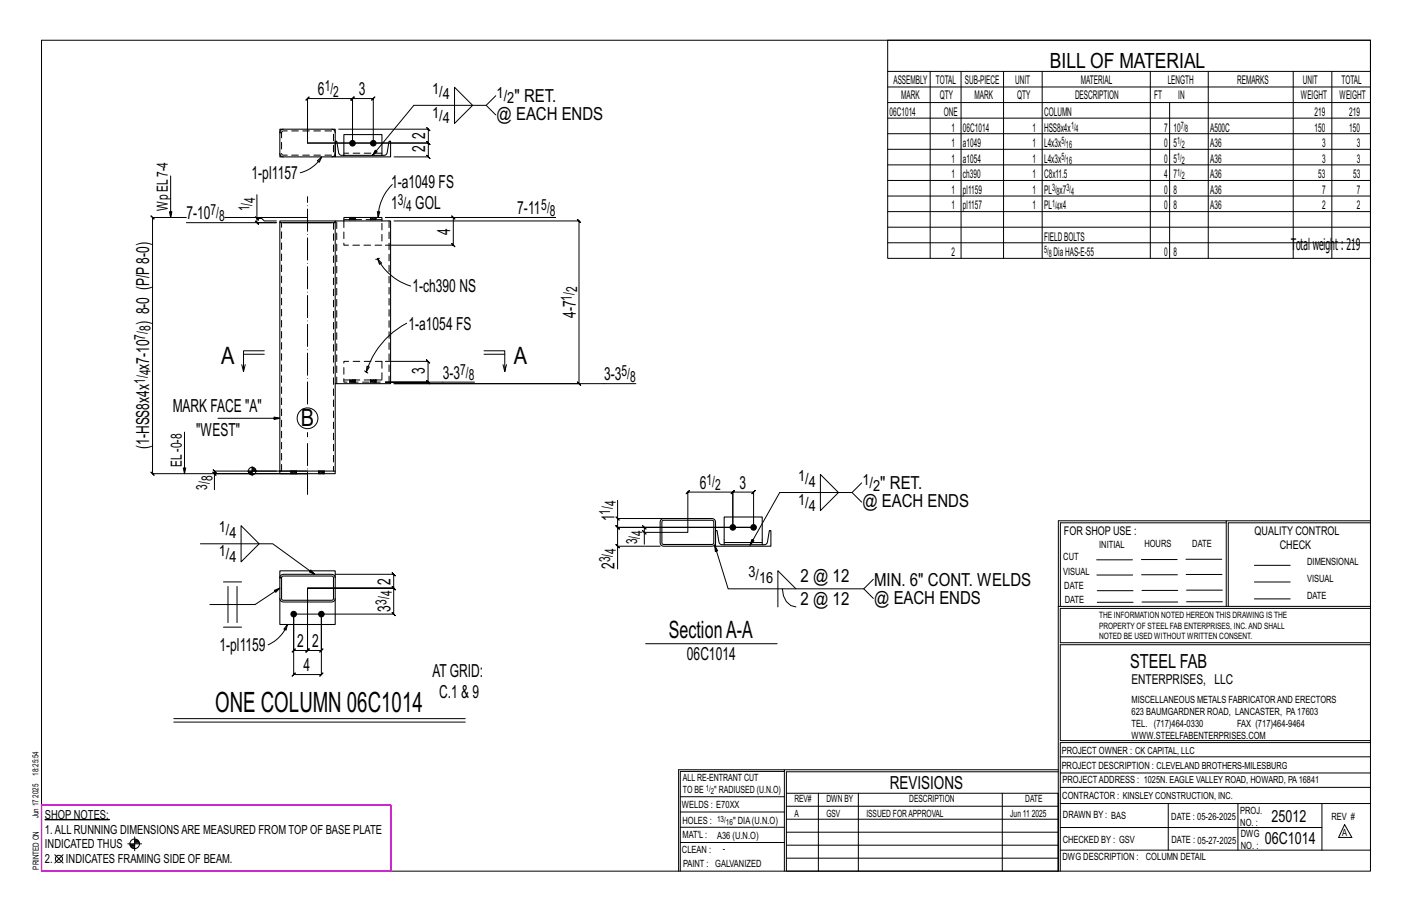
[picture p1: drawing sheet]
<svg xmlns="http://www.w3.org/2000/svg" width="432mm" height="279mm" viewBox="0 0 432 279" stroke-linecap="round" stroke-linejoin="round" font-family="sans-serif">
<g fill="#000" stroke="#000" stroke-width=".31">
<path d="M13.8 250.5l19.6 .1z"/>
<circle cx="107.8" cy="43.8" r=".86"/>
<circle cx="114.2" cy="43.8" r=".86"/>
<circle cx="224.1" cy="161.2" r=".86"/>
<circle cx="230.5" cy="161.2" r=".86"/>
<circle cx="89.8" cy="187.7" r=".86"/>
<circle cx="98.3" cy="187.7" r=".86"/>
</g>
<g fill="none" stroke="#000" stroke-width=".31">
<path d="M12.7 12.3h406.4v254h-406.4zM271.5 12.3h147.6v66.7h-147.6zM103.6 39.5h27.4l-.5-.5 1 1-.5-.5v4.2l-.5-.5 1 1-.5-.5h-37M139 26.7l5.5 5.5-5.5 5.5zM148.7 32.2l2.9 2.9M151.6 29.3l-2.9 2.9h-22.1l-12.7 15.3 .9-1.6 .5 .5-1.4 1.1M271.5 21.8h147.6M271.5 26.6h147.6M271.5 31.4h147.6M271.5 36.1h147.6M284.5 21.8v57.2M293.9 21.8v57.2"/>
<path d="M306.9 21.8v57.2M318.7 21.8v57.2M351.8 21.8v57.2M357.7 31.4v47.6M369.5 21.8v57.2M395.5 21.8v57.2M407.3 21.8v57.2M52.2 53.8v12.7l-.4-1.8h.8l-.4 1.8M78.6 59.5v7.3h1.5l.7 .7h3.7M94 43.7h37l-.5-.5 1 1-.5-.5v4.3l-.5-.5 1 1-.5-.5h-10.5M94 43.7v-13.6l-.5 .5 1-1-.5 .5h13.8l-.5 .5 1-1-.5 .5v13.7v-13.7l-.5 .5 1-1-.5 .5h6.4l-.5 .5 1-1-.5 .5v13.7M97 49.2l1.4-1.2-.7 1.6z"/>
<path d="M98.4 48a10.7 10.7 0 0 1-6.6 4.8M120 56.4a14.3 14.3 0 0 0-4.4 10.1M271.5 40.9h147.6M271.5 45.6h147.6M271.5 50.4h147.6M271.5 55.2h147.6M271.5 59.9h147.6M57 66.5h-10.4l-.5-.5 1 1-.5-.5v78.3l-.5-.5 1 1-.5-.5h47.4h-28.4v4.9M68.7 66.5h25.3M78.1 66.3l1 1zM78.6 66.8v1.3l-.5-.5 1 1-.5-.5h5.9h-27.5M115.4 64.7l.7 .1-.5 1.7z"/>
<path d="M115.5 79.1l1.2 1.3-.7 .4zM115.5 79.1a17.1 17.1 0 0 0 10.1 8.3M115.5 79.1l-.6 .1M116 79l-.5 .1M120.5 67.5h56.6l-.5-.5 1 1-.5-.5v49.8l-.5-.5 1 1-.5-.5h-56.6h73.9M158.2 66.5h11.7h-52h20.7l-.5-.5 1 1-.5-.5v8.4l-.5-.5 1 1-.5-.5h-20.7M271.5 64.7h147.6M271.5 69.5h147.6M271.5 74.2h147.6M124.4 98.8a25.3 25.3 0 0 0-12.4 14.9M73.9 111.5l.6 2.1M74.5 108.3h6.3"/>
<path d="M80.8 107.2h-6.3v6.4l.5-2.1M111.5 113.4l.5 .3M112 113.7l.5 .4M112.2 111.9l.7 .3-.9 1.5zM117.9 110.5h13l-.5-.5 1 1-.5-.5v6.3l-.5-.5 1 1-.5-.5h-13h27.2M148 107.2h6.4v6.4l.5-2.1M148 108.3h6.4M153.8 111.5l.6 2.1M56.4 132.1v12.7l-.4-1.8h.8l-.4 1.8M66.7 127.9h18.9l-1.8 .3v-.7l1.8 .4M65.1 144.3l1 1zM75.7 144h8.8"/>
<path d="M76 144.2h1.1M76 144.4h1.1M76.1 144.6h1M76.3 144.9h.8M76.6 145.1h.5M77.1 142.6v2.8M77.1 143.8h1.2M77.1 143.6h1.1M77.1 143.4h1M77.1 143.2h.8M77.1 142.9h.5M94 144h-28.4l-.5-.5 1 1-.5-.5v.8"/>
<path d="M188.4 158l1 1zM188.9 158.5v2.7l-.5-.5 1 1-.5-.5h41.6h-41.6l-.5-.5 1 1-.5-.5v5.8M188.9 152.9v5.6h27.8M250.9 145l5.5 5.6-5.5 5.5zM260.6 150.6l2.9 2.9M263.5 147.6l-2.9 3h-22.2l-9 16 .5-1.7 .7 .4-1.2 1.3M375 159.8h-50.7v25.6M375 159.2h-51.3l-.1 107.1M419.1 159.2h-44.1v26.2M419.1 159.8h-43.5v25.6M61.3 166.2h22.1l12.8 9.4-1.6-.8 .4-.6 1.2 1.4M68.3 177.9h5.6"/>
<path d="M69.7 179.3v11M72.5 179.3v11M73.7 160.7l5.6 5.5-5.6 5.6zM85.6 179.8l-1.7 .6 .4 .7 1.3-1.3-7.6 5h-13.8M102.5 175.6h17.9l-.5-.5 1 1-.5-.5v4.2l-.5-.5 1 1-1-1 1 1-.5-.5v7.9l-.5-.5 1 1-.5-.5h-30.6v11.1l-.5 .5 1-1-.5 .5h4.2l-.5 .5 1-1-.5 .5v-19h26.4h-26.4v19l-.5 .5 1-1-.5 .5h4.3l-.5 .5 1-1-.5 .5v-11.1v18.5l.5-.5-1 1 .5-.5h-8.5l.5-.5-1 1 .5-.5v-18.5M188.4 166.5l1 1zM196.5 162.2l1 1zM197 162.7v-1.5l.5 .5-1-1 .5 .5h33.5v-10.8l.5-.5-1 1 .5-.5h-6.4l.5-.5-1 1 .5-.5v10.8v-10.8l.5-.5-1 1 .5-.5h-13.8l.5-.5-1 1 .5-.5v12.3h-13.3v3.7M201.9 167h-13v6.9M218.6 166.8l.2 1.8 .7-.2-.9-1.6 4.1 13.2h41.5l2.9-2.9M335.4 171.1h10.9M335.4 175.8h11"/>
<path d="M349 171h11M349.1 175.7h11M362.7 171h10.9M362.7 175.6h11M383.6 172.8h11M383.6 177.9h11M68.3 191.7h5.6M87.9 190.9l-.4 1.7-.7-.3zM87.9 190.9a11.2 11.2 0 0 1-5.9 6.2M197.4 196.8h40.2M239.3 180a5 5 0 0 0 4.1 5.5M243.4 180l-5.5-5.5v11"/>
<path d="M264.2 180l2.9 2.9M323.7 185.4h95.4M335.5 184.1h11M335.5 180.6h11M349.2 184h11M349.2 180.5h11M362.9 180.4h10.9M362.9 184h10.9M383.6 183.1h11M419.1 186h-94.9v10.5h94.9M419.1 197.1h-94.9v29.3h94.9v.6h-94.9v39.3M53.1 219.7h89.2"/>
<path d="M53.1 220.7h89.2M239.9 235.8h-31.9v30.5M239.9 235.3h-32.4v31M323.6 235.3h-83.7v31M323.6 235.9h-83.1v6.6M324.2 236.3h94.9M324.2 231.4h94.9M39.1 258h4.2M39.7 258.2h1.5M39.8 258.4h1.4M39.9 258.7h1.3M40.1 258.9h1.1"/>
<path d="M40.4 259.2h.8M41.2 255.8v4.3M41.2 257.7h1.4M41.2 257.2h1.3M41.2 257.5h1.4M41.2 256.7h.8M41.2 257h1.1M208 252.9h31.9M208 257.5h31.9M208 243.6h31.9M208 248.2h31.9M240.5 242.5h83.1v23.8h-83.1z"/>
<path d="M240.5 258.4h83.1M240.5 254.4h83.1M240.5 250.4h83.1M240.5 246.5h83.1M250.3 242.5v23.8M262.5 242.5v23.8M306.5 242.5v23.8M324.2 253h80.1M324.2 245.6h94.9M324.2 259.9h94.9M324.2 240.7h94.9M357.3 245.6v14.3"/>
<path d="M378.6 245.6v14.3M404.3 245.6v14.3M411.2 252.1l2.2 3.9h-4zM16.8 261.3l2.5 2.5M19.3 261.3l-2.5 2.5M240.5 262.3h83.1"/>
<circle cx="94" cy="127.9" r="3.2"/>
<circle cx="77.1" cy="144" r="1.16"/>
<circle cx="41.2" cy="258" r="1.47"/>
<circle cx="18" cy="262.5" r="1.1"/>
</g>
<path d="M12.7 246.1h106.8v20.2h-106.8z" fill="none" stroke="#f0f" stroke-width=".5"/>
<g fill="none" stroke="#000" stroke-width=".32">
<path d="M85.6 39.5h16.9v8.5h-16.9zM105.2 47.5v-6.4h11.6v6.4l-12.6-.1-.6-.7-.6-3.5h-.5v4.8h16.9v-4.8h-.4l-.7 3.8a1.3 1.3 0 0 1-1.5 .5M85.6 67.5h16.9v.6h-16.9zM85.6 68.1v76.7h16.9v-.8h-16.9M86.6 68.1h14.9M102.5 67.5h16.9v49.8h-16.9zM105.2 67.5v-1h11.6v1M106.9 66.5h.1M106.9 67.1v.1M108.7 66.5h.1M108.7 67.1v.1M113.3 66.5h.1"/>
<path d="M113.3 67.1v.1M115 66.5h.1M115 67.1v.1M102.5 117.3v26.7M106.9 116.1v.1M106.9 116.8h.1M108.7 116.1v.1M108.7 116.8h.1M113.3 116.1v.1M113.3 116.8h.1M115 116.1v.1M115 116.8h.1"/>
<path d="M89 144h.1M89 144.8h.1M90.7 144h.1M90.7 144.8h.1M97.4 144h.1M97.4 144.8h.1M99.1 144h.1M99.1 144.8h.1M202.2 158.8l.7-.3h14.9a1.06 1.06 0 0 1 1 1.1v6.3a1.06 1.06 0 0 1-1 1.1h-14.9a1.06 1.06 0 0 1-1-1.1v-6.3zM202.6 159.2l15.4-.1 .3 .5-.1 6.5-.4 .3h-15.1l-.3-.5zM85.6 176.6v-2.1h16.9v2.1M85.9 175.9l.7-.3h14.9a1.06 1.06 0 0 1 1 1v6.4a1.06 1.06 0 0 1-1 1h-14.9a1.06 1.06 0 0 1-1-1v-6.4z"/>
<path d="M86.3 176.2l15.4-.1 .3 .5-.1 6.6-.4 .3h-15.1l-.3-.5zM218.8 162.2h.5l.7 3.8 .8 .5h13.3l.6-.8 .6-3.5h.4v4.8h-16.9zM221.5 166.5v-.7h11.6v.7M221.5 165.8v-7.8h11.6v7.8M85.6 183v7.9h16.9v-7.9"/>
</g>
<g fill="none" stroke="#000" stroke-width=".31" stroke-dasharray="2 1.4">
<path d="M86.6 39.5a1.06 1.06 0 0 0-1 1.1h.5M85.6 46.9a1.06 1.06 0 0 0 1 1.1M86.1 40.6h-.5M86.3 40.2l15.4-.1 .3 .5-.1 6.5-.4 .3h-15.1l-.3-.5zM101.5 48a1.06 1.06 0 0 0 1-1.1M102.5 40.6a1.06 1.06 0 0 0-1-1.1M116.8 46.8h-11.6M102 68.1v75.9M105.2 67.5v7.4h11.6v-7.4M105.2 67.1h11.6M106.9 66.5h.1M106.9 66.5v.6"/>
<path d="M107 67.2h-.1M107.2 67.2h-.2v-.7h.2M107.5 66.5h.3v.7h-.3zM107.5 67.2h-.3v-.7h.3M107.8 67.2h.3v-.7h.3M107.8 66.5h.3M108.1 67.2h.3v-.7h.2M108.4 67.2h.2l.1-.7M108.7 67.1v-.6M108.7 67.2h-.1M113.3 66.5h.1M113.3 66.5v.6"/>
<path d="M113.4 67.2h-.1M113.5 67.2h-.1v-.7h.1M113.8 66.5h.4v.7h-.4zM113.8 67.2h-.3v-.7h.3M114.2 67.2h.3v-.7h.3M114.2 66.5h.3M114.5 67.2h.3v-.7h.1M114.8 67.2h.1l.1-.7M115 67.1v-.6M115 67.2h-.1M119 67.5v49.8M103 117.3v-49.8"/>
<path d="M105.2 110.5h11.6v6.3h-11.6zM106.9 116.1h.1M106.9 116.2v.6M107 116.8h-.1M107.2 116.8h-.2v-.7h.2M107.5 116.1h.3v.7h-.3zM107.5 116.8h-.3v-.7h.3M107.8 116.8h.3v-.7h.3M107.8 116.1h.3M108.1 116.8h.3v-.7h.2M108.4 116.8h.2l.1-.7M108.7 116.8v-.6"/>
<path d="M108.7 116.8h-.1M113.3 116.1h.1M113.3 116.2v.6M113.4 116.8h-.1M113.5 116.8h-.1v-.7h.1M113.8 116.1h.4v.7h-.4zM113.8 116.8h-.3v-.7h.3M114.2 116.8h.3v-.7h.3M114.2 116.1h.3M114.5 116.8h.3v-.7h.1M114.8 116.8h.1l.1-.7M115 116.8v-.6"/>
<path d="M115 116.8h-.1M116.8 116.2h-11.6M86.1 144v-75.9M89 144v.8M89 144h.1M89.2 144h-.2v.8M89.5 144h-.3v.8h-.2M89.8 144h.3v.8h-.3zM89.8 144h-.3v.8h-.3M89.8 144.8h-.3M90.1 144h.3v.8h-.3M90.4 144h.2v.8h-.2"/>
<path d="M90.6 144h.1M90.7 144.8h-.1M90.7 144.8v-.8M97.4 144v.8M97.4 144h.1M97.7 144h-.2l-.1 .8M97.9 144h-.2v.8h-.2M98.3 144h.3v.8h-.3zM98.3 144h-.4v.8h-.2M98.3 144.8h-.4M98.6 144h.3v.8h-.3M98.9 144h.2v.8h-.2"/>
<path d="M99.1 144h.1M99.1 144.8h.1M99.1 144.8v-.8M85.6 176.6h.5z"/>
</g>
<path d="M94 123.5v-63.4M94 151.1v-18.9" fill="none" stroke="#000" stroke-width=".31" stroke-dasharray="6.8 1 0 1"/>
<text font-size="8.6" x="65.8" y="217.7">ONE COLUMN 06C1014</text>
<g font-size="7.3">
<text x="67.6" y="111.1">A</text>
<text x="157.1" y="111.1">A</text>
<text x="92" y="130.2">B</text>
<text x="204.6" y="195">SectionA-A</text>
</g>
<text font-size="6.4" x="321.1" y="20.7">BILL OF MATERIAL</text>
<text font-size="5.9" x="345.6" y="204.1">STEEL FAB</text>
<g font-size="5.5">
<text x="97.2" y="29.1">6</text>
<text x="109.7" y="29.1">3</text>
<text x="157.3" y="31.2">&quot; RET.</text>
<text x="151.9" y="36.7">@ EACH ENDS</text>
<text x="130" y="46.5" transform="rotate(-90 130 46.5)">2</text>
<text x="130" y="42.5" transform="rotate(-90 130 42.5)">2</text>
<text x="76.9" y="54.7">1-pl1157</text>
<text x="119.6" y="57.5">1-a1049 FS</text>
<text x="119.6" y="64">1</text>
<text x="127" y="64">GOL</text>
<text x="158.2" y="65.5">7-11</text>
<text x="57" y="67.1">7-10</text>
<text x="137.6" y="71.7" transform="rotate(-90 137.6 71.7)">4</text>
<text x="126.1" y="89.4">1-ch390 NS</text>
<text x="45.7" y="99.4" transform="rotate(-90 45.7 99.4)">) 8-0 (P/P8-0)</text>
<text x="124.9" y="100.7">1-a1054 FS</text>
<text x="176.1" y="97.3" transform="rotate(-90 176.1 97.3)">4-7</text>
<text x="45.7" y="113" transform="rotate(-90 45.7 113)">x7-10</text>
<text x="129.9" y="114.4" transform="rotate(-90 129.9 114.4)">3</text>
<text x="135.4" y="115.8">3-3</text>
<text x="184.8" y="116.3">3-3</text>
<text x="52.8" y="125.8">MARK FACE &quot;A&quot;</text>
<text x="45.7" y="137.2" transform="rotate(-90 45.7 137.2)">(1-HSS8x4x</text>
<text x="60" y="133.2">&quot;WEST&quot;</text>
<text x="214" y="149.4">6</text>
<text x="226.1" y="149.4">3</text>
<text x="269.2" y="149.6">&quot; RET.</text>
<text x="263.7" y="155.1">@ EACH ENDS</text>
<text x="187.9" y="159.3" transform="rotate(-90 187.9 159.3)">1</text>
<text x="187.9" y="173.9" transform="rotate(-90 187.9 173.9)">2</text>
<text x="119.4" y="178.7" transform="rotate(-90 119.4 178.7)">2</text>
<text x="244.8" y="177.8">2 @ 12</text>
<text x="267.3" y="179">MIN. 6&quot; CONT. WELDS</text>
<text x="244.8" y="185.1">2 @ 12</text>
<text x="267.3" y="184.5">@ EACH ENDS</text>
<text x="119.4" y="187" transform="rotate(-90 119.4 187)">3</text>
<text x="90.9" y="197.9">2</text>
<text x="95.4" y="197.9">2</text>
<text x="67.1" y="199">1-pl1159</text>
<text x="210.1" y="201.7">06C1014</text>
<text x="92.8" y="205.2">4</text>
<text x="132.2" y="206.9">AT GRID:</text>
<text x="134.3" y="213.4">C.1 &amp; 9</text>
<text x="272.2" y="241.1">REVISIONS</text>
</g>
<g font-size="5.1">
<text x="388.9" y="251.3">25012</text>
<text x="386.8" y="258.1">06C1014</text>
</g>
<g font-size="4.9">
<text x="394.8" y="76.4">T</text>
<text x="396.3" y="76.4">otalweigh</text>
<text x="408.3" y="76.4">t : 219</text>
</g>
<g font-size="4.7">
<text x="99.3" y="27.9">1/</text>
<text x="101.9" y="29.6">2</text>
<text x="132.2" y="28.7">1/</text>
<text x="151.9" y="30">1/</text>
<text x="135.4" y="30.4">4</text>
<text x="155.1" y="31.6">2</text>
<text x="132.2" y="36.1">1/</text>
<text x="135.4" y="37.7">4</text>
<text x="51.3" y="64.4" transform="rotate(-90 51.3 64.4)">Wp EL7-4</text>
<text x="64.4" y="65.8">7/</text>
<text x="76.3" y="64.6" transform="rotate(-90 76.3 64.6)">1/</text>
<text x="78" y="62" transform="rotate(-90 78 62)">4</text>
<text x="121.6" y="62.8">3/</text>
<text x="124.2" y="64.4">4</text>
<text x="165.5" y="64.2">5/</text>
<text x="168.2" y="65.9">8</text>
<text x="67" y="67.5">8</text>
<text x="176.5" y="89.3" transform="rotate(-90 176.5 89.3)">2</text>
<text x="174.8" y="91.9" transform="rotate(-90 174.8 91.9)">1/</text>
<text x="46.1" y="101.2" transform="rotate(-90 46.1 101.2)">8</text>
<text x="44.4" y="103.8" transform="rotate(-90 44.4 103.8)">7/</text>
<text x="44.4" y="117.4" transform="rotate(-90 44.4 117.4)">1/</text>
<text x="46.1" y="114.8" transform="rotate(-90 46.1 114.8)">4</text>
<text x="140.8" y="114.6">7/</text>
<text x="143.4" y="116.2">8</text>
<text x="190.1" y="115">5/</text>
<text x="192.7" y="116.7">8</text>
<text x="55.6" y="142.7" transform="rotate(-90 55.6 142.7)">EL-0-8</text>
<text x="63.3" y="149.7" transform="rotate(-90 63.3 149.7)">3/</text>
<text x="65" y="147.1" transform="rotate(-90 65 147.1)">8</text>
<text x="216.1" y="148.2">1/</text>
<text x="218.7" y="149.9">2</text>
<text x="244.1" y="147.1">1/</text>
<text x="247.3" y="148.7">4</text>
<text x="263.7" y="148.3">1/</text>
<text x="267" y="150">2</text>
<text x="188.3" y="154.7" transform="rotate(-90 188.3 154.7)">4</text>
<text x="244.1" y="154.4">1/</text>
<text x="186.6" y="157.3" transform="rotate(-90 186.6 157.3)">1/</text>
<text x="247.3" y="156.1">4</text>
<text x="66.9" y="162.8">1/</text>
<text x="70.2" y="164.4">4</text>
<text x="194.8" y="166.4" transform="rotate(-90 194.8 166.4)">3/</text>
<text x="196.5" y="163.8" transform="rotate(-90 196.5 163.8)">4</text>
<text x="66.9" y="170.1">1/</text>
<text x="70.2" y="171.7">4</text>
<text x="186.6" y="171.9" transform="rotate(-90 186.6 171.9)">3/</text>
<text x="188.3" y="169.2" transform="rotate(-90 188.3 169.2)">4</text>
<text x="228.9" y="176.5">3/</text>
<text x="232.1" y="178.2">16</text>
<text x="118.2" y="184.9" transform="rotate(-90 118.2 184.9)">3/</text>
<text x="119.8" y="182.3" transform="rotate(-90 119.8 182.3)">4</text>
</g>
<text font-size="4.2" x="346" y="209.1">ENTERPRISES, LLC</text>
<g font-size="3.8">
<text x="13.8" y="250.3">SHOP NOTES:</text>
<text x="13.8" y="254.8">1.ALL RUNNING DIMENSIONSARE MEASURED FROM TOP OF BASE PLATE</text>
<text x="13.8" y="263.9">2.</text>
<text x="13.8" y="259.3">INDICATED THUS</text>
<text x="20.2" y="263.9">INDICATES FRAMING SIDE OF BEAM.</text>
</g>
<g font-size="3.7">
<text x="273.2" y="25.6">ASSEMBLY</text>
<text x="286.2" y="25.6">TOTAL</text>
<text x="295.1" y="25.6">SUB-PIECE</text>
<text x="310.4" y="25.6">UNIT</text>
<text x="330.5" y="25.6">MATERIAL</text>
<text x="357.1" y="25.6">LENGTH</text>
<text x="378.3" y="25.6">REMARKS</text>
<text x="398.4" y="25.6">UNIT</text>
<text x="410.2" y="25.6">TOTAL</text>
<text x="272.1" y="35.5">06C1014</text>
<text x="275.6" y="30.4">MARK</text>
<text x="287.4" y="30.4">QTY</text>
<text x="288.6" y="35.5">ONE</text>
<text x="298" y="30.4">MARK</text>
<text x="311" y="30.4">QTY</text>
<text x="319.3" y="35.5">COLUMN</text>
<text x="328.7" y="30.4">DESCRIPTION</text>
<text x="353" y="30.4">FT</text>
<text x="360.3" y="30.4">IN</text>
<text x="397.8" y="30.4">WEIGHT</text>
<text x="402" y="35.5">219</text>
<text x="409.6" y="30.4">WEIGHT</text>
<text x="412.6" y="35.5">219</text>
<text x="290.9" y="40.2">1</text>
<text x="294.5" y="40.2">06C1014</text>
<text x="315.8" y="40.2">1</text>
<text x="319.3" y="40.2">HSS8x4x</text>
<text x="356" y="40.2">7</text>
<text x="358.9" y="40.2">10</text>
<text x="370.1" y="40.2">A500C</text>
<text x="402" y="40.2">150</text>
<text x="412.6" y="40.2">150</text>
<text x="290.9" y="45">1</text>
<text x="294.5" y="45">a1049</text>
<text x="315.8" y="45">1</text>
<text x="319.3" y="45">L4x3x</text>
<text x="356" y="45">0</text>
<text x="358.9" y="45">5</text>
<text x="370.1" y="45">A36</text>
<text x="404.3" y="45">3</text>
<text x="415" y="45">3</text>
<text x="290.9" y="49.7">1</text>
<text x="294.5" y="49.7">a1054</text>
<text x="315.8" y="49.7">1</text>
<text x="319.3" y="49.7">L4x3x</text>
<text x="356" y="49.7">0</text>
<text x="358.9" y="49.7">5</text>
<text x="370.1" y="49.7">A36</text>
<text x="404.3" y="49.7">3</text>
<text x="415" y="49.7">3</text>
<text x="290.9" y="54.5">1</text>
<text x="290.9" y="59.3">1</text>
<text x="294.5" y="54.5">ch390</text>
<text x="294.5" y="59.3">pl1159</text>
<text x="315.8" y="54.5">1</text>
<text x="315.8" y="59.3">1</text>
<text x="319.3" y="54.5">C8x11.5</text>
<text x="319.3" y="59.3">PL x7</text>
<text x="356" y="54.5">4</text>
<text x="356" y="59.3">0</text>
<text x="358.9" y="54.5">7</text>
<text x="358.9" y="59.3">8</text>
<text x="370.1" y="54.5">A36</text>
<text x="370.1" y="59.3">A36</text>
<text x="403.2" y="54.5">53</text>
<text x="404.3" y="59.3">7</text>
<text x="413.8" y="54.5">53</text>
<text x="415" y="59.3">7</text>
<text x="290.9" y="64">1</text>
<text x="294.5" y="64">pl1157</text>
<text x="315.8" y="64">1</text>
<text x="319.3" y="64">PL x4</text>
<text x="356" y="64">0</text>
<text x="358.9" y="64">8</text>
<text x="370.1" y="64">A36</text>
<text x="404.3" y="64">2</text>
<text x="415" y="64">2</text>
<text x="319.3" y="73.6">FIELDBOLTS</text>
<text x="290.9" y="78.3">2</text>
<text x="322.2" y="78.3">DiaHAS-E-55</text>
<text x="356" y="78.3">0</text>
<text x="358.9" y="78.3">8</text>
<text x="325.3" y="163.4">FOR SHOP USE :</text>
<text x="383.7" y="163.4">QUALITY CONTROL</text>
<text x="391.4" y="167.8">CHECK</text>
</g>
<g font-size="3.1">
<text x="327.5" y="39.4">1/</text>
<text x="328.9" y="40.5">4</text>
<text x="361.1" y="39.4">7/</text>
<text x="362.5" y="40.5">8</text>
<text x="324.6" y="44.1">5/</text>
<text x="326" y="45.3">16</text>
<text x="360" y="44.1">1/</text>
<text x="361.4" y="45.3">2</text>
<text x="324.6" y="48.9">5/</text>
<text x="326" y="50">16</text>
<text x="360" y="48.9">1/</text>
<text x="360" y="53.7">1/</text>
<text x="361.4" y="50">2</text>
<text x="321.7" y="58.4">3/</text>
<text x="323.1" y="59.5">8</text>
<text x="326.1" y="58.4">3/</text>
<text x="327.5" y="59.5">4</text>
<text x="361.4" y="54.8">2</text>
<text x="321.7" y="63.2">1/</text>
<text x="323.1" y="64.3">4</text>
<text x="319.3" y="77.5">5/</text>
<text x="320.7" y="78.6">8</text>
<text x="336.2" y="167.4">INITIAL</text>
<text x="350" y="167.1">HOURS</text>
<text x="364.6" y="167.2">DATE</text>
<text x="325.2" y="171.3">CUT</text>
<text x="399.8" y="172.8">DIMENSIONAL</text>
<text x="325.1" y="175.8">VISUAL</text>
<text x="399.8" y="177.9">VISUAL</text>
<text x="325.5" y="180">DATE</text>
<text x="325.7" y="184.4">DATE</text>
<text x="399.8" y="183.1">DATE</text>
<text x="346" y="215">MISCELLANEOUS METALS FABRICATORAND ERECTORS</text>
<text x="346" y="218.6">623 BAUMGARDNER ROAD, LANCASTER, PA17603</text>
<text x="346" y="225.8">WWW.STEELFABENTERPRISES.COM</text>
<text x="346" y="222.2">TEL. (717)464-0330</text>
<text x="378.3" y="222.2">FAX (717)464-9464</text>
<text x="324.7" y="230.5">PROJECT OWNER : CK CAPITAL, LLC</text>
<text x="208.8" y="238.8">ALL RE-ENTRANT CUT</text>
<text x="324.7" y="235.1">PROJECT DESCRIPTION : CLEVELAND BROTHERS-MILESBURG</text>
<text x="324.9" y="239.5">PROJECTADDRESS : 1025N. EAGLE VALLEY ROAD, HOWARD, PA16841</text>
<text x="208.8" y="242.5">TO BE</text>
<text x="218.4" y="242.5">&quot; RADIUSED (U.N.O)</text>
<text x="242.9" y="245.3">REV#</text>
<text x="252.7" y="245.3">DWN BY</text>
<text x="278.1" y="245.3">DESCRIPTION</text>
<text x="313.5" y="245.3">DATE</text>
<text x="324.9" y="244.2">CONTRACTOR : KINSLEY CONSTRUCTION, INC.</text>
<text x="208.5" y="247">WELDS : E70XX</text>
<text x="208.7" y="251.7">HOLES :</text>
<text x="224.2" y="251.8">&quot; DIA(U.N.O)</text>
<text x="242.9" y="249.9">A</text>
<text x="252.7" y="249.9">GSV</text>
<text x="264.9" y="249.9">ISSUED FORAPPROVAL</text>
<text x="309" y="249.9">Jun 11</text>
<text x="315.5" y="249.9">2025</text>
<text x="325.1" y="250">DRAWN BY : BAS</text>
<text x="358.2" y="250.5">DATE : 05-26-2025</text>
<text x="379.3" y="248.9">PROJ.</text>
<text x="407.2" y="250.5">REV #</text>
<text x="208.7" y="256.3">MAT'L :</text>
<text x="219.3" y="256.4">A36 (U.N.O)</text>
<text x="325" y="257.6">CHECKED BY : GSV</text>
<text x="358.3" y="257.7">DATE : 05-27-2025</text>
<text x="379.3" y="252.5">NO. :</text>
<text x="379.5" y="255.9">DWG</text>
<text x="410.5" y="255.5">A</text>
<text x="208.6" y="260.7">CLEAN :</text>
<text x="221.1" y="260.6">-</text>
<text x="324.9" y="262.9">DWG DESCRIPTION :</text>
<text x="350.4" y="263">COLUMN DETAIL</text>
<text x="379.5" y="259.5">NO. :</text>
<text x="208.9" y="265">PAINT : GALVANIZED</text>
</g>
<g font-size="2.7">
<text x="336.1" y="189">THE INFORMATION NOTED HEREON THIS DRAWING IS THE</text>
<text x="336.1" y="195.4">NOTED BE USED WITHOUT WRITTEN CONSENT.</text>
<text x="336.1" y="192.2">PROPERTY OF STEEL FAB ENTERPRISES, INC.AND SHALL</text>
</g>
<g font-size="2.6">
<text x="215.9" y="241.8">1/</text>
<text x="217.4" y="242.7">2</text>
<text x="219.3" y="251.1">13/</text>
<text x="222" y="252.1">16</text>
</g>
<g font-size="2.5">
<text x="11.7" y="237.1" transform="rotate(-90 11.7 237.1)">18:25:54</text>
<text x="11.8" y="243.8" transform="rotate(-90 11.8 243.8)">2025</text>
<text x="11.8" y="250.1" transform="rotate(-90 11.8 250.1)">Jun 17</text>
<text x="11.9" y="265.8" transform="rotate(-90 11.9 265.8)">PRINTED ON</text>
</g>
</svg>
